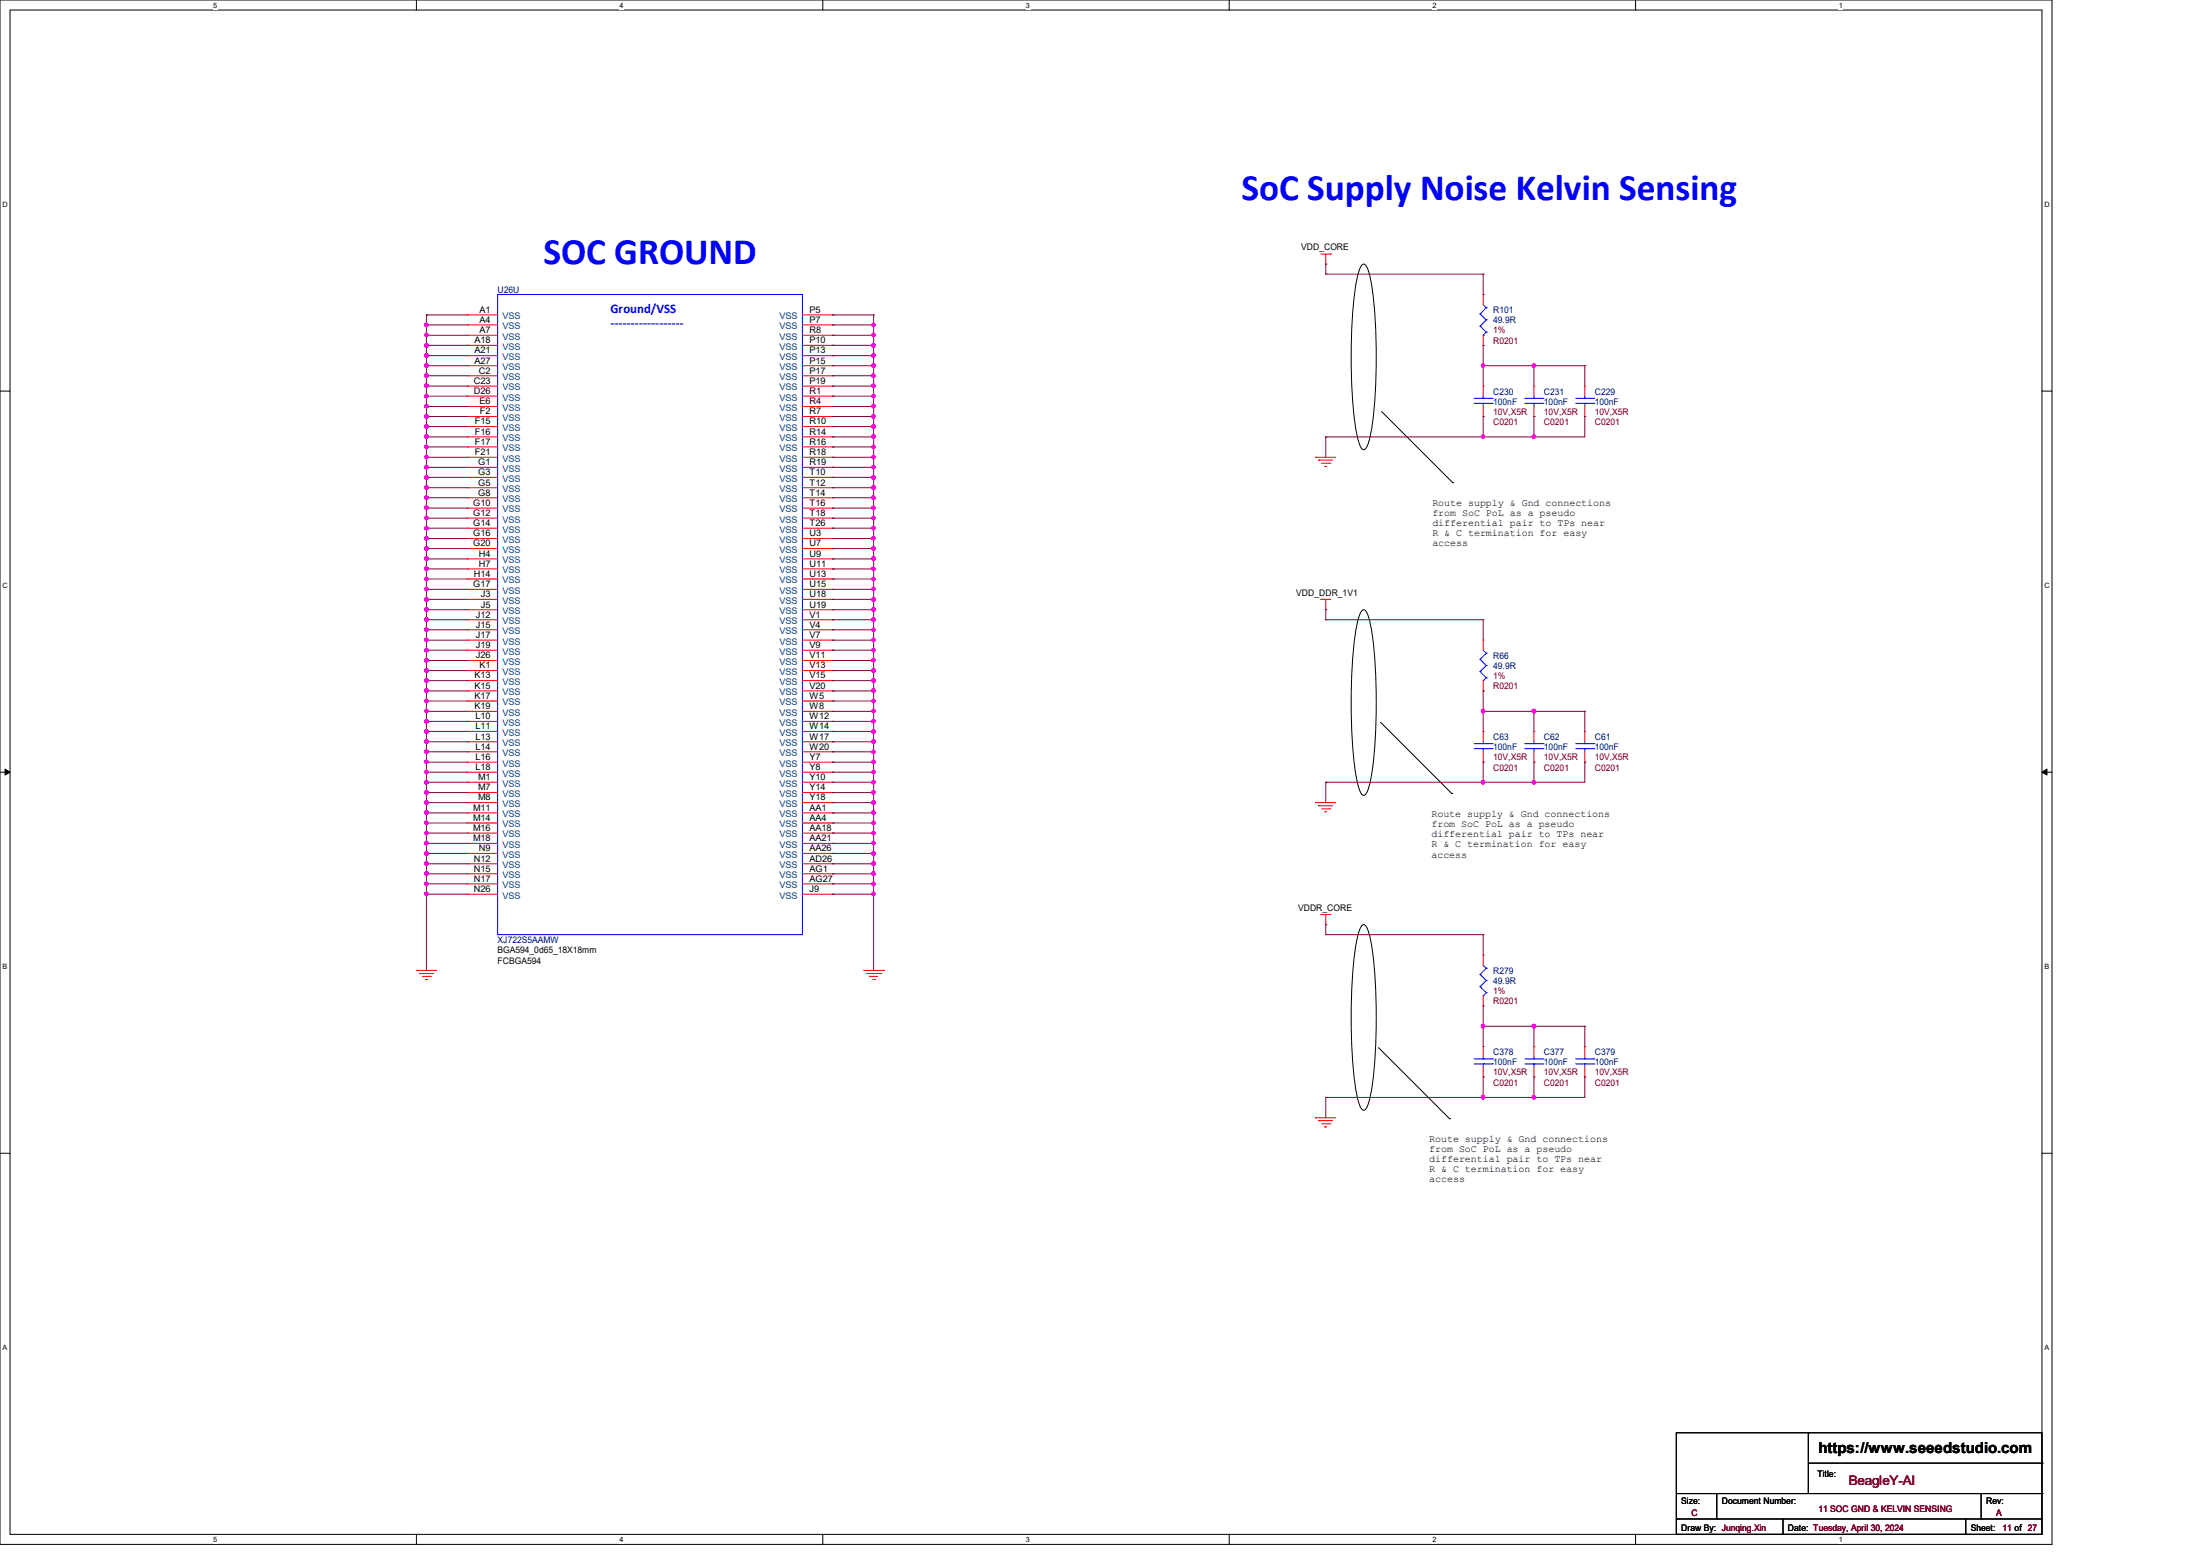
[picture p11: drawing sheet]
<svg xmlns="http://www.w3.org/2000/svg" width="297mm" height="210mm" viewBox="0 0 297 210" stroke-linecap="round" stroke-linejoin="round" font-family="sans-serif">
<path d="M0 0h277v208.4h-277zM1.4 1.4h274.3v205.7h-274.3z" fill="none" stroke="#000" stroke-width=".14"/>
<g fill="#fff">
<path d="M28.8 .1h.5v1.1h-.5z"/>
<path d="M28.8 207.2h.5v1.1h-.5z"/>
</g>
<path d="M56.2 0v1.4M56.2 207.1v1.3" fill="none" stroke="#000" stroke-width=".14"/>
<g fill="#fff">
<path d="M83.7 .1h.5v1.1h-.5z"/>
<path d="M83.7 207.2h.5v1.1h-.5z"/>
</g>
<path d="M111.1 0v1.4M111.1 207.1v1.3" fill="none" stroke="#000" stroke-width=".14"/>
<g fill="#fff">
<path d="M138.5 .1h.6v1.1h-.6z"/>
<path d="M138.5 207.2h.6v1.1h-.6z"/>
</g>
<path d="M165.9 0v1.4M165.9 207.1v1.3" fill="none" stroke="#000" stroke-width=".14"/>
<g fill="#fff">
<path d="M193.4 .1h.5v1.1h-.5z"/>
<path d="M193.4 207.2h.5v1.1h-.5z"/>
</g>
<path d="M220.8 0v1.4M220.8 207.1v1.3" fill="none" stroke="#000" stroke-width=".14"/>
<g fill="#fff">
<path d="M248.2 .1h.6v1.1h-.6z"/>
<path d="M248.2 207.2h.6v1.1h-.6z"/>
<path d="M.3 27.1h.8v1.1h-.8z"/>
<path d="M276 27.1h.7v1.1h-.7z"/>
<path d="M.3 78.5h.8v1.1h-.8z"/>
<path d="M276 78.5h.7v1.1h-.7z"/>
</g>
<path d="M0 52.8h1.4M275.7 52.8h1.3" fill="none" stroke="#000" stroke-width=".14"/>
<g fill="#fff">
<path d="M.3 129.9h.7v1.1h-.7z"/>
<path d="M276 129.9h.6v1.1h-.6z"/>
</g>
<path d="M0 104.2h1.4M275.7 104.2h1.3" fill="none" stroke="#000" stroke-width=".14"/>
<path d="M.7 103.8l.7 .4-.7 .4zM275.7 104.2l.7-.4v.8z" fill="#000" stroke="#000" stroke-width=".14"/>
<g fill="#fff">
<path d="M.3 181.4h.7v1.1h-.7z"/>
<path d="M276 181.4h.6v1.1h-.6z"/>
</g>
<g fill="none" stroke="#000" stroke-width=".14">
<path d="M183.9 35.8l.2-.2 .2 .2a11.2 11.2 0 0 1 1.1 4.7 77.3 77.3 0 0 1-.3 17.6 5.7 5.7 0 0 1-.8 2.5l-.2 .1-.2-.1a11.2 11.2 0 0 1-1.1-4.8 77.3 77.3 0 0 1 .3-17.5 5.7 5.7 0 0 1 .8-2.5zM186.5 55.5l9.6 9.7M196.1 65.2h.1M183.9 82.4l.2-.1 .2 .1a11.2 11.2 0 0 1 1.1 4.8 77.3 77.3 0 0 1-.3 17.5 5.7 5.7 0 0 1-.8 2.5l-.2 .2-.2-.2a11.2 11.2 0 0 1-1.1-4.7 77.3 77.3 0 0 1 .3-17.6 5.7 5.7 0 0 1 .8-2.5zM186.4 97.5l9.6 9.6M196 107.1h.1M183.9 124.9l.2-.1 .2 .1a11.2 11.2 0 0 1 1.1 4.8 77.3 77.3 0 0 1-.3 17.5 5.7 5.7 0 0 1-.8 2.5l-.2 .2-.2-.2a11.2 11.2 0 0 1-1.1-4.7 77.3 77.3 0 0 1 .3-17.6 5.7 5.7 0 0 1 .8-2.5zM0 155.7h1.4M186.1 141.4l9.6 9.6M195.7 151h.1M275.7 155.7h1.3M226.3 193.4h49.4v13.7h-49.4z"/>
<path d="M244.1 193.4h.1M244.1 193.4v8.2M244.1 197.5h31.6M275.7 197.5h.1M226.3 205h.1M226.3 205h49.4M226.3 201.6h49.4M231.8 205h.1M231.8 201.6v3.4M240.7 207.1h.1M240.7 205v2.1M265.4 207.1h.1"/>
<path d="M265.4 205v2.1M267.5 205h.1M267.5 201.6v3.4M275.7 201.6h.1"/>
</g>
<g fill="none" stroke="#f00" stroke-width=".14">
<path d="M178.3 34.3h1.4M179 35.6h.1M179 34.3v1.3M179.7 34.3h.1M200.2 39.8h.1M200.2 39.8v1.3M63.1 42.5h.1M63.1 43.9h.1M63.1 45.3h.1M63.1 46.6h.1M63.1 48h.1M63.1 49.4h.1"/>
<path d="M63.1 50.7h.1M63.1 52.1h.1M63.1 53.5h.1M63.1 54.9h.1M63.1 56.2h.1M63.1 57.6h.1M63.1 59h.1M63.1 42.5h4.1M63.1 43.9h4.1M63.1 45.3h4.1M63.1 46.6h4.1M63.1 48h4.1"/>
<path d="M63.1 49.4h4.1M63.1 50.7h4.1M63.1 52.1h4.1M63.1 53.5h4.1M63.1 54.9h4.1M63.1 56.2h4.1M63.1 57.6h4.1M63.1 59h4.1M108.3 42.5h4.1M108.3 43.9h4.1M108.3 45.3h4.1M108.3 46.6h4.1"/>
<path d="M108.3 48h4.1M108.3 49.4h4.1M108.3 50.7h4.1M108.3 52.1h4.1M108.3 53.5h4.1M108.3 54.9h4.1M108.3 56.2h4.1M108.3 57.6h4.1M108.3 59h4.1M112.4 42.5h.1M112.4 43.9h.1M112.4 45.3h.1"/>
<path d="M112.4 46.6h.1M112.4 48h.1M112.4 49.4h.1M112.4 50.7h.1M112.4 52.1h.1M112.4 53.5h.1M112.4 54.9h.1M112.4 56.2h.1M112.4 57.6h.1M112.4 59h.1M200.2 46.6h.1M200.2 52.1h.1"/>
<path d="M200.2 56.2h.1M200.2 45.3v1.3M200.2 52.1v1.4M200.2 54.9v1.3M207.1 52.1h.1M207.1 56.2h.1M207.1 52.1v1.4M207.1 54.9v1.3M214 52.1h.1M214 56.2h.1M214 52.1v1.4M214 54.9v1.3"/>
<path d="M63.1 60.3h.1M63.1 61.7h.1M63.1 63.1h.1M63.1 64.4h.1M63.1 65.8h.1M63.1 67.2h.1M63.1 68.6h.1M63.1 69.9h.1M63.1 71.3h.1M63.1 72.7h.1M63.1 74h.1M63.1 75.4h.1"/>
<path d="M63.1 76.8h.1M63.1 78.1h.1M63.1 79.5h.1M63.1 61.7h4.1M63.1 60.3h4.1M63.1 63.1h4.1M63.1 64.4h4.1M63.1 65.8h4.1M63.1 67.2h4.1M63.1 68.6h4.1M63.1 69.9h4.1M63.1 71.3h4.1"/>
<path d="M63.1 72.7h4.1M63.1 74h4.1M63.1 75.4h4.1M63.1 76.8h4.1M63.1 78.1h4.1M63.1 79.5h4.1M108.3 61.7h4.1M108.3 60.3h4.1M108.3 63.1h4.1M108.3 64.4h4.1M108.3 65.8h4.1M108.3 67.2h4.1"/>
<path d="M108.3 68.6h4.1M108.3 69.9h4.1M108.3 71.3h4.1M108.3 72.7h4.1M108.3 74h4.1M108.3 75.4h4.1M108.3 76.8h4.1M108.3 78.1h4.1M108.3 79.5h4.1M112.4 60.3h.1M112.4 61.7h.1M112.4 63.1h.1"/>
<path d="M112.4 64.4h.1M112.4 65.8h.1M112.4 67.2h.1M112.4 68.6h.1M112.4 69.9h.1M112.4 71.3h.1M112.4 72.7h.1M112.4 74h.1M112.4 75.4h.1M112.4 76.8h.1M112.4 78.1h.1M112.4 79.5h.1"/>
<path d="M177.6 61.7h.1M177.6 61.7h2.7M178 62.1h.1M178 62.1h1.9M178.4 62.5h1.1M178.9 62.9h.1M178.9 62.9h.2M179.5 62.5h.1M63.1 80.9h.1M63.1 82.3h.1M63.1 83.7h.1M63.1 85h.1"/>
<path d="M63.1 86.4h.1M63.1 87.8h.1M63.1 89.2h.1M63.1 90.5h.1M63.1 91.9h.1M63.1 93.3h.1M63.1 94.6h.1M63.1 96h.1M63.1 97.4h.1M63.1 98.7h.1M63.1 80.9h4.1M63.1 82.3h4.1"/>
<path d="M63.1 83.7h4.1M63.1 85h4.1M63.1 86.4h4.1M63.1 87.8h4.1M63.1 89.2h4.1M63.1 90.5h4.1M63.1 91.9h4.1M63.1 93.3h4.1M63.1 94.6h4.1M63.1 96h4.1M63.1 97.4h4.1M63.1 98.7h4.1"/>
<path d="M108.3 80.9h4.1M108.3 82.3h4.1M108.3 83.7h4.1M108.3 85h4.1M108.3 86.4h4.1M108.3 87.8h4.1M108.3 89.2h4.1M108.3 90.5h4.1M108.3 91.9h4.1M108.3 93.3h4.1M108.3 94.6h4.1M108.3 96h4.1"/>
<path d="M108.3 97.4h4.1M108.3 98.7h4.1M112.4 80.9h.1M112.4 82.3h.1M112.4 83.7h.1M112.4 85h.1M112.4 86.4h.1M112.4 87.8h.1M112.4 89.2h.1M112.4 90.5h.1M112.4 91.9h.1M112.4 93.3h.1"/>
<path d="M112.4 94.6h.1M112.4 96h.1M112.4 97.4h.1M112.4 98.7h.1M178.3 80.9h.1M178.3 80.9h1.4M179 82.3h.1M179 80.9v1.4M200.2 98.7h.1M200.2 86.4h.1M200.2 93.3h.1M200.2 86.4v1.4"/>
<path d="M200.2 91.9v1.4M200.2 98.7v1.4M207.1 98.7h.1M207.1 98.7v1.4M214 98.7h.1M214 98.7v1.4M63.1 100.1h.1M63.1 101.5h.1M63.1 102.9h.1M63.1 104.2h.1M63.1 105.6h.1M63.1 107h.1"/>
<path d="M63.1 108.3h.1M63.1 109.7h.1M63.1 111.1h.1M63.1 112.4h.1M63.1 113.8h.1M63.1 115.2h.1M63.1 116.6h.1M63.1 117.9h.1M63.1 119.3h.1M63.1 108.3h4.1M63.1 100.1h4.1M63.1 101.5h4.1"/>
<path d="M63.1 102.9h4.1M63.1 104.2h4.1M63.1 105.6h4.1M63.1 107h4.1M63.1 109.7h4.1M63.1 111.1h4.1M63.1 112.4h4.1M63.1 113.8h4.1M63.1 115.2h4.1M63.1 116.6h4.1M63.1 117.9h4.1M63.1 119.3h4.1"/>
<path d="M108.3 108.3h4.1M108.3 100.1h4.1M108.3 101.5h4.1M108.3 102.9h4.1M108.3 104.2h4.1M108.3 105.6h4.1M108.3 107h4.1M108.3 109.7h4.1M108.3 111.1h4.1M108.3 112.4h4.1M108.3 113.8h4.1M108.3 115.2h4.1"/>
<path d="M108.3 116.6h4.1M108.3 117.9h4.1M108.3 119.3h4.1M112.4 100.1h.1M112.4 101.5h.1M112.4 102.9h.1M112.4 104.2h.1M112.4 105.6h.1M112.4 107h.1M112.4 108.3h.1M112.4 109.7h.1M112.4 111.1h.1"/>
<path d="M112.4 112.4h.1M112.4 113.8h.1M112.4 115.2h.1M112.4 116.6h.1M112.4 117.9h.1M112.4 119.3h.1M177.6 108.3h.1M177.6 108.3h2.7M178 108.8h.1M178 108.8h1.9M178.4 109.2h1.1M178.9 109.6h.1"/>
<path d="M178.9 109.6h.2M179.5 109.2h.1M200.2 102.9h.1M200.2 101.5v1.4M207.1 102.9h.1M207.1 101.5v1.4M214 102.9h.1M214 101.5v1.4M56.2 131h.1M56.2 131h2.8M56.6 131.4h.1M56.6 131.4h1.9"/>
<path d="M57 131.8h1.1M57.4 132.2h.1M57.4 132.2h.3M58.1 131.8h.1M63.1 120.7h.1M63.1 120.7h4.1M108.3 120.7h4.1M112.4 120.7h.1M116.6 131h2.7M117 131.4h1.9M117.4 131.8h.1M117.4 131.8h1.1"/>
<path d="M117.8 132.2h.3M118.1 132.2h.1M118.9 131.4h.1M119.3 131h.1M178.3 123.4h.1M178.3 123.4h1.4M179 124.8h.1M179 123.4v1.4M200.2 128.9h.1M200.2 135.8h.1M200.2 128.9v1.4M200.2 134.4v1.4"/>
<path d="M177.6 150.9h.1M177.6 150.9h2.7M178 151.3h.1M178 151.3h1.9M178.4 151.7h1.1M178.9 152.1h.1M178.9 152.1h.2M179.5 151.7h.1M200.2 141.3h.1M200.2 145.4h.1M200.2 141.3v1.3M200.2 144v1.4"/>
<path d="M207.1 141.3h.1M207.1 145.4h.1M207.1 141.3v1.3M207.1 144v1.4M214 141.3h.1M214 145.4h.1M214 141.3v1.3M214 144v1.4"/>
</g>
<g fill="none" stroke="#00f" stroke-width=".14">
<path d="M67.2 39.8h41.1v86.4h-41.1zM199 53.8h2.5M199 54.4h2.5M199.8 42.4h.1M199.8 44h.1M199.8 42.4l.9 .8M199.8 44l.9 .8M200.2 45.3h.1M200.2 54.4h.1M200.2 53.8h.1M200.2 53.5v.3M200.2 54.4v.5"/>
<path d="M200.2 41.1l.5 .4M200.7 41.5h.1M200.7 43.2h.1M200.7 44.8h.1M200.7 41.5l-.9 .9M200.7 43.2l-.9 .8M200.7 44.8l-.5 .5M201.5 53.8h.1M201.5 54.4h.1M205.9 53.8h2.4M205.9 54.4h2.4M207.1 54.4h.1"/>
<path d="M207.1 53.8h.1M207.1 53.5v.3M207.1 54.4v.5M208.3 53.8h.1M208.3 54.4h.1M212.7 53.8h2.5M212.7 54.4h2.5M214 54.4h.1M214 53.8h.1M214 53.5v.3M214 54.4v.5M215.2 53.8h.1"/>
<path d="M215.2 54.4h.1M199.8 89h.1M199.8 90.6h.1M199.8 89l.9 .8M199.8 90.6l.9 .9M200.2 91.9h.1M200.2 87.8l.5 .4M200.7 88.2h.1M200.7 89.8h.1M200.7 91.5h.1M200.7 88.2l-.9 .8M200.7 89.8l-.9 .8"/>
<path d="M200.7 91.5l-.5 .4M199 100.4h2.5M199 101h2.5M200.2 101h.1M200.2 100.4h.1M200.2 100.1v.3M200.2 101v.5M201.5 100.4h.1M201.5 101h.1M205.9 100.4h2.4M205.9 101h2.4M207.1 101h.1"/>
<path d="M207.1 100.4h.1M207.1 100.1v.3M207.1 101v.5M208.3 100.4h.1M208.3 101h.1M212.7 100.4h2.5M212.7 101h2.5M214 101h.1M214 100.4h.1M214 100.1v.3M214 101v.5M215.2 100.4h.1"/>
<path d="M215.2 101h.1M199.8 131.5h.1M199.8 133.2h.1M199.8 131.5l.9 .8M199.8 133.2l.9 .8M200.2 134.4h.1M200.2 130.3l.5 .4M200.7 130.7h.1M200.7 132.3h.1M200.7 134h.1M200.7 130.7l-.9 .8M200.7 132.3l-.9 .9"/>
<path d="M200.7 134l-.5 .4M199 142.9h2.5M199 143.6h2.5M200.2 143.6h.1M200.2 142.9h.1M200.2 142.6v.3M200.2 143.6v.4M201.5 142.9h.1M201.5 143.6h.1M205.9 142.9h2.4M205.9 143.6h2.4M207.1 143.6h.1"/>
<path d="M207.1 142.9h.1M207.1 142.6v.3M207.1 143.6v.4M208.3 142.9h.1M208.3 143.6h.1M212.7 142.9h2.5M212.7 143.6h2.5M214 143.6h.1M214 142.9h.1M214 142.6v.3M214 143.6v.4M215.2 142.9h.1"/>
<path d="M215.2 143.6h.1"/>
</g>
<g fill="none" stroke="#7f003f" stroke-width=".14">
<path d="M179 35.6h.1M179 37h.1M179 35.6v1.4M179 37h21.2M200.2 37h.1M200.2 37v2.8M57.6 42.5h.1M57.6 43.9h.1M57.6 45.3h.1M57.6 46.6h.1M57.6 48h.1M57.6 49.4h.1"/>
<path d="M57.6 50.7h.1M57.6 52.1h.1M57.6 53.5h.1M57.6 54.9h.1M57.6 56.2h.1M57.6 57.6h.1M57.6 59h.1M57.6 42.5v88.5M57.6 42.5h5.5M57.6 43.9h5.5M57.6 45.3h5.5M57.6 46.6h5.5"/>
<path d="M57.6 48h5.5M57.6 49.4h5.5M57.6 50.7h5.5M57.6 52.1h5.5M57.6 53.5h5.5M57.6 54.9h5.5M57.6 56.2h5.5M57.6 57.6h5.5M57.6 59h5.5M112.4 42.5h.1M112.4 43.9h.1M112.4 45.3h.1"/>
<path d="M112.4 46.6h.1M112.4 48h.1M112.4 49.4h.1M112.4 50.7h.1M112.4 52.1h.1M112.4 53.5h.1M112.4 54.9h.1M112.4 56.2h.1M112.4 57.6h.1M112.4 59h.1M112.4 42.5h5.5M112.4 43.9h5.5"/>
<path d="M112.4 45.3h5.5M112.4 46.6h5.5M112.4 48h5.5M112.4 49.4h5.5M112.4 50.7h5.5M112.4 52.1h5.5M112.4 53.5h5.5M112.4 54.9h5.5M112.4 56.2h5.5M112.4 57.6h5.5M112.4 59h5.5M117.9 42.5h.1"/>
<path d="M117.9 43.9h.1M117.9 45.3h.1M117.9 46.6h.1M117.9 48h.1M117.9 49.4h.1M117.9 50.7h.1M117.9 52.1h.1M117.9 53.5h.1M117.9 54.9h.1M117.9 56.2h.1M117.9 57.6h.1M117.9 59h.1"/>
<path d="M117.9 42.5v88.5M179 59h.1M179 59v2.7M200.2 46.6h.1M200.2 49.4h.1M200.2 56.2h.1M200.2 59h.1M200.2 46.6v5.5M200.2 56.2v2.8M200.2 49.4h13.8M207.1 49.4h.1M207.1 56.2h.1"/>
<path d="M207.1 59h.1M207.1 49.4v2.7M207.1 56.2v2.8M214 49.4h.1M214 56.2h.1M214 49.4v2.7M214 56.2v2.8h-35M57.6 60.3h.1M57.6 61.7h.1M57.6 63.1h.1M57.6 64.4h.1M57.6 65.8h.1"/>
<path d="M57.6 67.2h.1M57.6 68.6h.1M57.6 69.9h.1M57.6 71.3h.1M57.6 72.7h.1M57.6 74h.1M57.6 75.4h.1M57.6 76.8h.1M57.6 78.1h.1M57.6 79.5h.1M57.6 60.3h5.5M57.6 61.7h5.5"/>
<path d="M57.6 63.1h5.5M57.6 64.4h5.5M57.6 65.8h5.5M57.6 67.2h5.5M57.6 68.6h5.5M57.6 69.9h5.5M57.6 71.3h5.5M57.6 72.7h5.5M57.6 74h5.5M57.6 75.4h5.5M57.6 76.8h5.5M57.6 78.1h5.5"/>
<path d="M57.6 79.5h5.5M112.4 60.3h.1M112.4 61.7h.1M112.4 63.1h.1M112.4 64.4h.1M112.4 65.8h.1M112.4 67.2h.1M112.4 68.6h.1M112.4 69.9h.1M112.4 71.3h.1M112.4 72.7h.1M112.4 74h.1"/>
<path d="M112.4 75.4h.1M112.4 76.8h.1M112.4 78.1h.1M112.4 79.5h.1M112.4 60.3h5.5M112.4 61.7h5.5M112.4 63.1h5.5M112.4 64.4h5.5M112.4 65.8h5.5M112.4 67.2h5.5M112.4 68.6h5.5M112.4 69.9h5.5"/>
<path d="M112.4 71.3h5.5M112.4 72.7h5.5M112.4 74h5.5M112.4 75.4h5.5M112.4 76.8h5.5M112.4 78.1h5.5M112.4 79.5h5.5M117.9 60.3h.1M117.9 61.7h.1M117.9 63.1h.1M117.9 64.4h.1M117.9 65.8h.1"/>
<path d="M117.9 67.2h.1M117.9 68.6h.1M117.9 69.9h.1M117.9 71.3h.1M117.9 72.7h.1M117.9 74h.1M117.9 75.4h.1M117.9 76.8h.1M117.9 78.1h.1M117.9 79.5h.1M57.6 80.9h.1M57.6 82.3h.1"/>
<path d="M57.6 83.7h.1M57.6 85h.1M57.6 86.4h.1M57.6 87.8h.1M57.6 89.2h.1M57.6 90.5h.1M57.6 91.9h.1M57.6 93.3h.1M57.6 94.6h.1M57.6 96h.1M57.6 97.4h.1M57.6 98.7h.1"/>
<path d="M57.6 80.9h5.5M57.6 82.3h5.5M57.6 83.7h5.5M57.6 85h5.5M57.6 86.4h5.5M57.6 87.8h5.5M57.6 89.2h5.5M57.6 90.5h5.5M57.6 91.9h5.5M57.6 93.3h5.5M57.6 94.6h5.5M57.6 96h5.5"/>
<path d="M57.6 97.4h5.5M57.6 98.7h5.5M112.4 80.9h.1M112.4 82.3h.1M112.4 83.7h.1M112.4 85h.1M112.4 86.4h.1M112.4 87.8h.1M112.4 89.2h.1M112.4 90.5h.1M112.4 91.9h.1M112.4 93.3h.1"/>
<path d="M112.4 94.6h.1M112.4 96h.1M112.4 97.4h.1M112.4 98.7h.1M112.4 80.9h5.5M112.4 82.3h5.5M112.4 83.7h5.5M112.4 85h5.5M112.4 86.4h5.5M112.4 87.8h5.5M112.4 89.2h5.5M112.4 90.5h5.5"/>
<path d="M112.4 91.9h5.5M112.4 93.3h5.5M112.4 94.6h5.5M112.4 96h5.5M112.4 97.4h5.5M112.4 98.7h5.5M117.9 80.9h.1M117.9 82.3h.1M117.9 83.7h.1M117.9 85h.1M117.9 86.4h.1M117.9 87.8h.1"/>
<path d="M117.9 89.2h.1M117.9 90.5h.1M117.9 91.9h.1M117.9 93.3h.1M117.9 94.6h.1M117.9 96h.1M117.9 97.4h.1M117.9 98.7h.1M179 82.3h.1M179 83.7h.1M179 82.3v1.4M179 83.7h21.2"/>
<path d="M200.2 83.7h.1M200.2 93.3h.1M200.2 96h.1M200.2 83.7v2.7M200.2 93.3v5.4M200.2 96h13.8M207.1 96h.1M207.1 96v2.7M214 96h.1M214 96v2.7M57.6 100.1h.1M57.6 101.5h.1"/>
<path d="M57.6 102.9h.1M57.6 104.2h.1M57.6 105.6h.1M57.6 107h.1M57.6 108.3h.1M57.6 109.7h.1M57.6 111.1h.1M57.6 112.4h.1M57.6 113.8h.1M57.6 115.2h.1M57.6 116.6h.1M57.6 117.9h.1"/>
<path d="M57.6 119.3h.1M57.6 100.1h5.5M57.6 101.5h5.5M57.6 102.9h5.5M57.6 104.2h5.5M57.6 105.6h5.5M57.6 107h5.5M57.6 108.3h5.5M57.6 109.7h5.5M57.6 111.1h5.5M57.6 112.4h5.5M57.6 113.8h5.5"/>
<path d="M57.6 115.2h5.5M57.6 116.6h5.5M57.6 117.9h5.5M57.6 119.3h5.5M112.4 100.1h.1M112.4 101.5h.1M112.4 102.9h.1M112.4 104.2h.1M112.4 105.6h.1M112.4 107h.1M112.4 108.3h.1M112.4 109.7h.1"/>
<path d="M112.4 111.1h.1M112.4 112.4h.1M112.4 113.8h.1M112.4 115.2h.1M112.4 116.6h.1M112.4 117.9h.1M112.4 119.3h.1M112.4 100.1h5.5M112.4 101.5h5.5M112.4 102.9h5.5M112.4 104.2h5.5M112.4 105.6h5.5"/>
<path d="M112.4 107h5.5M112.4 108.3h5.5M112.4 109.7h5.5M112.4 111.1h5.5M112.4 112.4h5.5M112.4 113.8h5.5M112.4 115.2h5.5M112.4 116.6h5.5M112.4 117.9h5.5M112.4 119.3h5.5M117.9 100.1h.1M117.9 101.5h.1"/>
<path d="M117.9 102.9h.1M117.9 104.2h.1M117.9 105.6h.1M117.9 107h.1M117.9 108.3h.1M117.9 109.7h.1M117.9 111.1h.1M117.9 112.4h.1M117.9 113.8h.1M117.9 115.2h.1M117.9 116.6h.1M117.9 117.9h.1"/>
<path d="M117.9 119.3h.1M179 105.6h.1M179 105.6v2.7M200.2 102.9h.1M200.2 105.6h.1M200.2 102.9v2.7M207.1 102.9h.1M207.1 105.6h.1M207.1 102.9v2.7M214 102.9h.1M214 102.9v2.7h-35M57.6 120.7h.1"/>
<path d="M57.6 120.7h5.5M112.4 120.7h.1M112.4 120.7h5.5M117.9 120.7h.1M179 124.8h.1M179 126.2h.1M179 124.8v1.4M179 126.2h21.2M200.2 126.2h.1M200.2 135.8h.1M200.2 138.5h.1M200.2 126.2v2.7"/>
<path d="M200.2 135.8v5.5M200.2 138.5h13.8M207.1 138.5h.1M207.1 138.5v2.8M214 138.5h.1M214 138.5v2.8M179 148.1h.1M179 148.1v2.8M200.2 145.4h.1M200.2 148.1h.1M200.2 145.4v2.7M207.1 145.4h.1"/>
<path d="M207.1 148.1h.1M207.1 145.4v2.7M214 145.4h.1M214 145.4v2.7h-35"/>
</g>
<g fill="#f0f" stroke="#f0f" stroke-width=".14">
<circle cx="57.6" cy="45.2" r=".25"/>
<circle cx="57.6" cy="43.9" r=".25"/>
<circle cx="117.9" cy="43.8" r=".24"/>
<circle cx="57.6" cy="46.6" r=".25"/>
<circle cx="117.9" cy="45.2" r=".24"/>
<circle cx="117.9" cy="48" r=".24"/>
<circle cx="117.9" cy="46.6" r=".24"/>
<circle cx="57.6" cy="48" r=".25"/>
<circle cx="57.6" cy="49.3" r=".25"/>
<circle cx="117.9" cy="50.7" r=".24"/>
<circle cx="117.9" cy="49.3" r=".24"/>
<circle cx="57.6" cy="50.7" r=".25"/>
<circle cx="57.6" cy="53.5" r=".25"/>
<circle cx="57.6" cy="52.1" r=".25"/>
<circle cx="117.9" cy="53.5" r=".24"/>
<circle cx="117.9" cy="52.1" r=".24"/>
<circle cx="200.2" cy="49.3" r=".24"/>
<circle cx="57.6" cy="54.8" r=".25"/>
<circle cx="117.9" cy="56.2" r=".24"/>
<circle cx="117.9" cy="54.8" r=".24"/>
<circle cx="57.6" cy="56.2" r=".25"/>
<circle cx="207.1" cy="49.3" r=".24"/>
<circle cx="57.6" cy="57.6" r=".25"/>
<circle cx="117.9" cy="57.6" r=".24"/>
<circle cx="57.6" cy="58.9" r=".25"/>
<circle cx="117.9" cy="58.9" r=".24"/>
<circle cx="57.6" cy="60.3" r=".25"/>
<circle cx="117.9" cy="61.7" r=".24"/>
<circle cx="117.9" cy="60.3" r=".24"/>
<circle cx="57.6" cy="63.1" r=".25"/>
<circle cx="57.6" cy="61.7" r=".25"/>
<circle cx="117.9" cy="63" r=".24"/>
<circle cx="57.6" cy="64.4" r=".25"/>
<circle cx="117.9" cy="64.4" r=".24"/>
<circle cx="200.2" cy="58.9" r=".24"/>
<circle cx="207.1" cy="58.9" r=".24"/>
<circle cx="57.6" cy="67.2" r=".25"/>
<circle cx="57.6" cy="65.8" r=".25"/>
<circle cx="117.9" cy="67.2" r=".24"/>
<circle cx="117.9" cy="65.8" r=".24"/>
<circle cx="57.6" cy="68.5" r=".25"/>
<circle cx="117.9" cy="68.5" r=".24"/>
<circle cx="117.9" cy="69.9" r=".24"/>
<circle cx="57.6" cy="71.3" r=".25"/>
<circle cx="57.6" cy="69.9" r=".25"/>
<circle cx="117.9" cy="71.3" r=".24"/>
<circle cx="57.6" cy="72.6" r=".25"/>
<circle cx="117.9" cy="72.6" r=".24"/>
<circle cx="57.6" cy="75.4" r=".25"/>
<circle cx="57.6" cy="74" r=".25"/>
<circle cx="117.9" cy="74" r=".24"/>
<circle cx="117.9" cy="75.4" r=".24"/>
<circle cx="57.6" cy="76.8" r=".25"/>
<circle cx="117.9" cy="76.8" r=".24"/>
<circle cx="57.6" cy="79.5" r=".25"/>
<circle cx="57.6" cy="78.1" r=".25"/>
<circle cx="117.9" cy="79.5" r=".24"/>
<circle cx="117.9" cy="78.1" r=".24"/>
<circle cx="57.6" cy="80.9" r=".25"/>
<circle cx="57.6" cy="82.3" r=".25"/>
<circle cx="117.9" cy="82.2" r=".24"/>
<circle cx="117.9" cy="80.9" r=".24"/>
<circle cx="57.6" cy="83.6" r=".25"/>
<circle cx="117.9" cy="83.6" r=".24"/>
<circle cx="57.6" cy="85" r=".25"/>
<circle cx="117.9" cy="85" r=".24"/>
<circle cx="57.6" cy="87.8" r=".25"/>
<circle cx="57.6" cy="86.4" r=".25"/>
<circle cx="117.9" cy="86.3" r=".24"/>
<circle cx="57.6" cy="89.1" r=".25"/>
<circle cx="117.9" cy="87.7" r=".24"/>
<circle cx="117.9" cy="89.1" r=".24"/>
<circle cx="117.9" cy="90.5" r=".24"/>
<circle cx="57.6" cy="90.5" r=".25"/>
<circle cx="57.6" cy="93.2" r=".25"/>
<circle cx="57.6" cy="91.9" r=".25"/>
<circle cx="117.9" cy="93.2" r=".24"/>
<circle cx="117.9" cy="91.9" r=".24"/>
<circle cx="57.6" cy="96" r=".25"/>
<circle cx="57.6" cy="94.6" r=".25"/>
<circle cx="117.9" cy="94.6" r=".24"/>
<circle cx="117.9" cy="97.3" r=".24"/>
<circle cx="117.9" cy="96" r=".24"/>
<circle cx="57.6" cy="97.3" r=".25"/>
<circle cx="57.6" cy="98.7" r=".25"/>
<circle cx="117.9" cy="98.7" r=".24"/>
<circle cx="57.6" cy="101.5" r=".25"/>
<circle cx="57.6" cy="100.1" r=".25"/>
<circle cx="117.9" cy="101.5" r=".24"/>
<circle cx="117.9" cy="100.1" r=".24"/>
<circle cx="200.2" cy="96" r=".24"/>
<circle cx="117.9" cy="102.8" r=".24"/>
<circle cx="57.6" cy="102.8" r=".25"/>
<circle cx="57.6" cy="105.6" r=".25"/>
<circle cx="57.6" cy="104.2" r=".25"/>
<circle cx="117.9" cy="105.6" r=".24"/>
<circle cx="117.9" cy="104.2" r=".24"/>
<circle cx="207.1" cy="96" r=".24"/>
<circle cx="57.6" cy="106.9" r=".25"/>
<circle cx="117.9" cy="108.3" r=".24"/>
<circle cx="117.9" cy="106.9" r=".24"/>
<circle cx="57.6" cy="108.3" r=".25"/>
<circle cx="57.6" cy="111.1" r=".25"/>
<circle cx="57.6" cy="109.7" r=".25"/>
<circle cx="117.9" cy="109.7" r=".24"/>
<circle cx="200.2" cy="105.6" r=".24"/>
<circle cx="207.1" cy="105.6" r=".24"/>
<circle cx="117.9" cy="111.1" r=".24"/>
<circle cx="57.6" cy="112.4" r=".25"/>
<circle cx="117.9" cy="112.4" r=".24"/>
<circle cx="117.9" cy="113.8" r=".24"/>
<circle cx="57.6" cy="113.8" r=".25"/>
<circle cx="57.6" cy="115.2" r=".25"/>
<circle cx="117.9" cy="115.2" r=".24"/>
<circle cx="57.6" cy="116.5" r=".25"/>
<circle cx="117.9" cy="116.5" r=".24"/>
<circle cx="57.6" cy="119.3" r=".25"/>
<circle cx="57.6" cy="117.9" r=".25"/>
<circle cx="117.9" cy="119.3" r=".24"/>
<circle cx="117.9" cy="117.9" r=".24"/>
<circle cx="117.9" cy="120.6" r=".24"/>
<circle cx="57.6" cy="120.7" r=".25"/>
<circle cx="200.2" cy="138.5" r=".24"/>
<circle cx="207.1" cy="138.5" r=".24"/>
<circle cx="200.2" cy="148.1" r=".24"/>
<circle cx="207.1" cy="148.1" r=".24"/>
</g>
<g font-size="5" fill="#00f">
<text x="167.6" y="27">SoC Supply Noise Kelvin Sensing</text>
<text x="73.4" y="35.6">SOC GROUND</text>
</g>
<text font-size="2" x="245.5" y="196.1">https://www.seeedstudio.com</text>
<g font-size="1.8" fill="#00f">
<text x="82.4" y="42.3">Ground/VSS</text>
<text x="82.4" y="44.1">------------------</text>
</g>
<text font-size="1.8" fill="#7f0000" x="249.6" y="200.5">BeagleY-AI</text>
<g font-size="1.4">
<text x="193.4" y="68.3">Route supply &amp; Gnd connections</text>
<text x="193.4" y="69.7">from SoC PoL as a pseudo</text>
<text x="193.4" y="71">differential pair to TPs near</text>
<text x="193.4" y="72.4">R &amp; C termination for easy</text>
<text x="193.4" y="73.7">access</text>
<text x="193.3" y="110.3">Route supply &amp; Gnd connections</text>
<text x="193.3" y="111.7">from SoC PoL as a pseudo</text>
<text x="193.3" y="113">differential pair to TPs near</text>
<text x="193.3" y="114.4">R &amp; C termination for easy</text>
<text x="193.3" y="115.7">access</text>
<text x="193" y="154.2">Route supply &amp; Gnd connections</text>
<text x="193" y="155.5">from SoC PoL as a pseudo</text>
<text x="193" y="156.9">differential pair to TPs near</text>
<text x="193" y="158.2">R &amp; C termination for easy</text>
<text x="193" y="159.6">access</text>
</g>
<g font-size="1.2">
<text x="175.7" y="33.8">VDD_CORE</text>
<text x="64" y="46.3">A18</text>
<text x="64" y="47.7">A21</text>
<text x="64.7" y="42.2">A1</text>
<text x="64.7" y="43.6">A4</text>
<text x="64.7" y="45">A7</text>
<text x="109.3" y="42.2">P5</text>
<text x="109.3" y="43.6">P7</text>
<text x="109.3" y="45">R8</text>
<text x="109.3" y="46.3">P10</text>
<text x="109.3" y="47.7">P13</text>
<text x="64" y="51.8">C23</text>
<text x="64" y="53.2">D26</text>
<text x="64" y="49.1">A27</text>
<text x="64.6" y="50.4">C2</text>
<text x="109.3" y="49.1">P15</text>
<text x="109.3" y="50.4">P17</text>
<text x="109.3" y="51.8">P19</text>
<text x="109.3" y="53.2">R1</text>
<text x="64.1" y="57.3">F15</text>
<text x="64.1" y="58.7">F16</text>
<text x="64.7" y="54.6">E6</text>
<text x="64.8" y="55.9">F2</text>
<text x="109.3" y="54.6">R4</text>
<text x="109.3" y="55.9">R7</text>
<text x="109.3" y="57.3">R10</text>
<text x="109.3" y="58.7">R14</text>
<text x="64.1" y="60">F17</text>
<text x="64.1" y="61.4">F21</text>
<text x="64.6" y="62.8">G1</text>
<text x="64.6" y="64.1">G3</text>
<text x="64.6" y="65.5">G5</text>
<text x="109.3" y="60">R16</text>
<text x="109.3" y="61.4">R18</text>
<text x="109.3" y="62.8">R19</text>
<text x="109.3" y="64.1">T10</text>
<text x="109.3" y="65.5">T12</text>
<text x="63.9" y="68.3">G10</text>
<text x="63.9" y="69.6">G12</text>
<text x="63.9" y="71">G14</text>
<text x="64.6" y="66.9">G8</text>
<text x="109.3" y="66.9">T14</text>
<text x="109.3" y="68.3">T16</text>
<text x="109.3" y="69.6">T18</text>
<text x="109.3" y="71">T26</text>
<text x="63.9" y="72.4">G16</text>
<text x="63.9" y="73.7">G20</text>
<text x="64" y="77.8">H14</text>
<text x="64.6" y="75.1">H4</text>
<text x="64.6" y="76.5">H7</text>
<text x="109.3" y="72.4">U3</text>
<text x="109.3" y="73.7">U7</text>
<text x="109.3" y="75.1">U9</text>
<text x="109.3" y="76.5">U11</text>
<text x="109.3" y="77.8">U13</text>
<text x="63.9" y="79.2">G17</text>
<text x="64.2" y="83.4">J12</text>
<text x="64.9" y="80.6">J3</text>
<text x="64.9" y="82">J5</text>
<text x="109.3" y="79.2">U15</text>
<text x="109.3" y="80.6">U18</text>
<text x="109.3" y="82">U19</text>
<text x="109.3" y="83.4">V1</text>
<text x="175" y="80.4">VDD_DDR_1V1</text>
<text x="64.2" y="84.7">J15</text>
<text x="64.2" y="86.1">J17</text>
<text x="64.2" y="87.5">J19</text>
<text x="64.2" y="88.9">J26</text>
<text x="109.3" y="84.7">V4</text>
<text x="109.3" y="86.1">V7</text>
<text x="109.3" y="87.5">V9</text>
<text x="109.3" y="88.9">V11</text>
<text x="64" y="91.6">K13</text>
<text x="64" y="93">K15</text>
<text x="64" y="94.3">K17</text>
<text x="64" y="95.7">K19</text>
<text x="64.7" y="90.2">K1</text>
<text x="109.3" y="90.2">V13</text>
<text x="109.3" y="91.6">V15</text>
<text x="109.3" y="93">V20</text>
<text x="109.3" y="94.3">W5</text>
<text x="109.3" y="95.7">W8</text>
<text x="64.2" y="97.1">L10</text>
<text x="64.2" y="98.4">L11</text>
<text x="64.2" y="99.8">L13</text>
<text x="64.2" y="101.2">L14</text>
<text x="109.3" y="97.1">W12</text>
<text x="109.3" y="98.4">W14</text>
<text x="109.3" y="99.8">W17</text>
<text x="109.3" y="101.2">W20</text>
<text x="64.2" y="102.6">L16</text>
<text x="64.2" y="103.9">L18</text>
<text x="64.6" y="105.3">M1</text>
<text x="64.6" y="106.7">M7</text>
<text x="109.3" y="102.6">Y7</text>
<text x="109.3" y="103.9">Y8</text>
<text x="109.3" y="105.3">Y10</text>
<text x="109.3" y="106.7">Y14</text>
<text x="63.9" y="109.4">M11</text>
<text x="63.9" y="110.8">M14</text>
<text x="63.9" y="112.1">M16</text>
<text x="63.9" y="113.5">M18</text>
<text x="64.6" y="108">M8</text>
<text x="109.3" y="108">Y18</text>
<text x="109.3" y="109.4">AA1</text>
<text x="109.3" y="110.8">AA4</text>
<text x="109.3" y="112.1">AA18</text>
<text x="109.3" y="113.5">AA21</text>
<text x="64" y="116.3">N12</text>
<text x="64" y="117.6">N15</text>
<text x="64" y="119">N17</text>
<text x="64.6" y="114.9">N9</text>
<text x="109.3" y="114.9">AA26</text>
<text x="109.3" y="116.3">AD26</text>
<text x="109.3" y="117.6">AG1</text>
<text x="109.3" y="119">AG27</text>
<text x="64" y="120.4">N26</text>
<text x="109.3" y="120.4">J9</text>
<text x="175.3" y="122.9">VDDR_CORE</text>
<text x="67.2" y="128.7">BGA594_0d65_18X18mm</text>
<text x="67.2" y="130">FCBGA594</text>
<text x="227" y="203">Size:</text>
<text x="232.5" y="203">Document Number:</text>
<text x="245.4" y="199.3">Title:</text>
<text x="268.1" y="203">Rev:</text>
<text x="227" y="206.6">Draw By: Junqing.Xin</text>
<text x="241.4" y="206.6">Date: Tuesday, April 30, 2024</text>
<text x="266.1" y="206.6">Sheet:</text>
</g>
<g font-size="1.2" fill="#00007f">
<text x="67.2" y="39.5">U26U</text>
<text x="201.6" y="42.3">R101</text>
<text x="201.6" y="43.6">49.9R</text>
<text x="201.6" y="53.3">C230</text>
<text x="208.4" y="53.3">C231</text>
<text x="215.3" y="53.3">C229</text>
<text x="201.6" y="54.6">100nF</text>
<text x="208.4" y="54.6">100nF</text>
<text x="215.3" y="54.6">100nF</text>
<text x="201.6" y="88.9">R66</text>
<text x="201.6" y="90.3">49.9R</text>
<text x="201.6" y="99.9">C63</text>
<text x="201.6" y="101.3">100nF</text>
<text x="208.4" y="99.9">C62</text>
<text x="208.4" y="101.3">100nF</text>
<text x="215.3" y="99.9">C61</text>
<text x="215.3" y="101.3">100nF</text>
<text x="67.2" y="127.3">XJ722S5AAMW</text>
<text x="201.6" y="131.4">R279</text>
<text x="201.6" y="132.8">49.9R</text>
<text x="201.6" y="142.4">C378</text>
<text x="201.6" y="143.8">100nF</text>
<text x="208.4" y="142.4">C377</text>
<text x="208.4" y="143.8">100nF</text>
<text x="215.3" y="142.4">C379</text>
<text x="215.3" y="143.8">100nF</text>
</g>
<g font-size="1.2" fill="#003f7f">
<text x="67.9" y="43.1">VSS</text>
<text x="67.9" y="44.4">VSS</text>
<text x="67.9" y="45.8">VSS</text>
<text x="67.9" y="47.2">VSS</text>
<text x="105.2" y="43.1">VSS</text>
<text x="105.2" y="44.4">VSS</text>
<text x="105.2" y="45.8">VSS</text>
<text x="105.2" y="47.2">VSS</text>
<text x="67.9" y="48.6">VSS</text>
<text x="67.9" y="50">VSS</text>
<text x="67.9" y="51.3">VSS</text>
<text x="67.9" y="52.7">VSS</text>
<text x="105.2" y="48.6">VSS</text>
<text x="105.2" y="50">VSS</text>
<text x="105.2" y="51.3">VSS</text>
<text x="105.2" y="52.7">VSS</text>
<text x="67.9" y="54.1">VSS</text>
<text x="67.9" y="55.5">VSS</text>
<text x="67.9" y="56.8">VSS</text>
<text x="67.9" y="58.2">VSS</text>
<text x="67.9" y="59.6">VSS</text>
<text x="105.2" y="54.1">VSS</text>
<text x="105.2" y="55.5">VSS</text>
<text x="105.2" y="56.8">VSS</text>
<text x="105.2" y="58.2">VSS</text>
<text x="105.2" y="59.6">VSS</text>
<text x="67.9" y="60.9">VSS</text>
<text x="67.9" y="62.3">VSS</text>
<text x="67.9" y="63.7">VSS</text>
<text x="67.9" y="65">VSS</text>
<text x="105.2" y="60.9">VSS</text>
<text x="105.2" y="62.3">VSS</text>
<text x="105.2" y="63.7">VSS</text>
<text x="105.2" y="65">VSS</text>
<text x="67.9" y="66.4">VSS</text>
<text x="67.9" y="67.8">VSS</text>
<text x="67.9" y="69.2">VSS</text>
<text x="67.9" y="70.5">VSS</text>
<text x="67.9" y="71.9">VSS</text>
<text x="105.2" y="66.4">VSS</text>
<text x="105.2" y="67.8">VSS</text>
<text x="105.2" y="69.2">VSS</text>
<text x="105.2" y="70.5">VSS</text>
<text x="105.2" y="71.9">VSS</text>
<text x="67.9" y="73.3">VSS</text>
<text x="67.9" y="74.6">VSS</text>
<text x="67.9" y="76">VSS</text>
<text x="67.9" y="77.4">VSS</text>
<text x="105.2" y="73.3">VSS</text>
<text x="105.2" y="74.6">VSS</text>
<text x="105.2" y="76">VSS</text>
<text x="105.2" y="77.4">VSS</text>
<text x="67.9" y="78.7">VSS</text>
<text x="67.9" y="80.1">VSS</text>
<text x="67.9" y="81.5">VSS</text>
<text x="67.9" y="82.9">VSS</text>
<text x="105.2" y="78.7">VSS</text>
<text x="105.2" y="80.1">VSS</text>
<text x="105.2" y="81.5">VSS</text>
<text x="105.2" y="82.9">VSS</text>
<text x="67.9" y="84.2">VSS</text>
<text x="67.9" y="85.6">VSS</text>
<text x="67.9" y="87">VSS</text>
<text x="67.9" y="88.3">VSS</text>
<text x="67.9" y="89.7">VSS</text>
<text x="105.2" y="84.2">VSS</text>
<text x="105.2" y="85.6">VSS</text>
<text x="105.2" y="87">VSS</text>
<text x="105.2" y="88.3">VSS</text>
<text x="105.2" y="89.7">VSS</text>
<text x="67.9" y="91.1">VSS</text>
<text x="67.9" y="92.5">VSS</text>
<text x="67.9" y="93.9">VSS</text>
<text x="67.9" y="95.2">VSS</text>
<text x="105.2" y="91.1">VSS</text>
<text x="105.2" y="92.5">VSS</text>
<text x="105.2" y="93.9">VSS</text>
<text x="105.2" y="95.2">VSS</text>
<text x="67.9" y="96.6">VSS</text>
<text x="67.9" y="98">VSS</text>
<text x="67.9" y="99.3">VSS</text>
<text x="67.9" y="100.7">VSS</text>
<text x="105.2" y="96.6">VSS</text>
<text x="105.2" y="98">VSS</text>
<text x="105.2" y="99.3">VSS</text>
<text x="105.2" y="100.7">VSS</text>
<text x="67.9" y="102.1">VSS</text>
<text x="67.9" y="103.5">VSS</text>
<text x="67.9" y="104.8">VSS</text>
<text x="67.9" y="106.2">VSS</text>
<text x="67.9" y="107.6">VSS</text>
<text x="105.2" y="102.1">VSS</text>
<text x="105.2" y="103.5">VSS</text>
<text x="105.2" y="104.8">VSS</text>
<text x="105.2" y="106.2">VSS</text>
<text x="105.2" y="107.6">VSS</text>
<text x="67.9" y="108.9">VSS</text>
<text x="67.9" y="110.3">VSS</text>
<text x="67.9" y="111.7">VSS</text>
<text x="67.9" y="113">VSS</text>
<text x="105.2" y="108.9">VSS</text>
<text x="105.2" y="110.3">VSS</text>
<text x="105.2" y="111.7">VSS</text>
<text x="105.2" y="113">VSS</text>
<text x="67.9" y="114.4">VSS</text>
<text x="67.9" y="115.8">VSS</text>
<text x="67.9" y="117.2">VSS</text>
<text x="67.9" y="118.5">VSS</text>
<text x="67.9" y="119.9">VSS</text>
<text x="105.2" y="114.4">VSS</text>
<text x="105.2" y="115.8">VSS</text>
<text x="105.2" y="117.2">VSS</text>
<text x="105.2" y="118.5">VSS</text>
<text x="105.2" y="119.9">VSS</text>
<text x="67.9" y="121.3">VSS</text>
<text x="105.2" y="121.3">VSS</text>
</g>
<g font-size="1.2" fill="#7f0000">
<text x="201.6" y="45">1%</text>
<text x="201.6" y="46.4">R0201</text>
<text x="201.6" y="57.4">C0201</text>
<text x="201.6" y="56">10V,X5R</text>
<text x="208.4" y="57.4">C0201</text>
<text x="208.4" y="56">10V,X5R</text>
<text x="215.3" y="57.4">C0201</text>
<text x="215.3" y="56">10V,X5R</text>
<text x="201.6" y="91.7">1%</text>
<text x="201.6" y="93">R0201</text>
<text x="201.6" y="104">C0201</text>
<text x="201.6" y="102.6">10V,X5R</text>
<text x="208.4" y="104">C0201</text>
<text x="208.4" y="102.6">10V,X5R</text>
<text x="215.3" y="104">C0201</text>
<text x="215.3" y="102.6">10V,X5R</text>
<text x="201.6" y="134.2">1%</text>
<text x="201.6" y="135.5">R0201</text>
<text x="201.6" y="146.5">C0201</text>
<text x="201.6" y="145.2">10V,X5R</text>
<text x="208.4" y="146.5">C0201</text>
<text x="208.4" y="145.2">10V,X5R</text>
<text x="215.3" y="146.5">C0201</text>
<text x="215.3" y="145.2">10V,X5R</text>
<text x="228.3" y="204.6">C</text>
<text x="245.5" y="204.1">11 SOC GND &amp; KELVIN SENSING</text>
<text x="269.5" y="204.6">A</text>
<text x="270.3" y="206.6">11 of 27</text>
</g>
<g font-size="1">
<text x="28.8" y="1">5</text>
<text x="83.7" y="1">4</text>
<text x="138.5" y="1">3</text>
<text x="193.4" y="1">2</text>
<text x="248.2" y="1">1</text>
<text x=".3" y="27.9">D</text>
<text x="276" y="27.9">D</text>
<text x=".3" y="79.4">C</text>
<text x="276" y="79.4">C</text>
<text x=".3" y="130.8">B</text>
<text x="276" y="130.8">B</text>
<text x=".3" y="182.2">A</text>
<text x="276" y="182.2">A</text>
<text x="28.8" y="208.1">5</text>
<text x="83.7" y="208.1">4</text>
<text x="138.5" y="208.1">3</text>
<text x="193.4" y="208.1">2</text>
<text x="248.2" y="208.1">1</text>
</g>
</svg>
